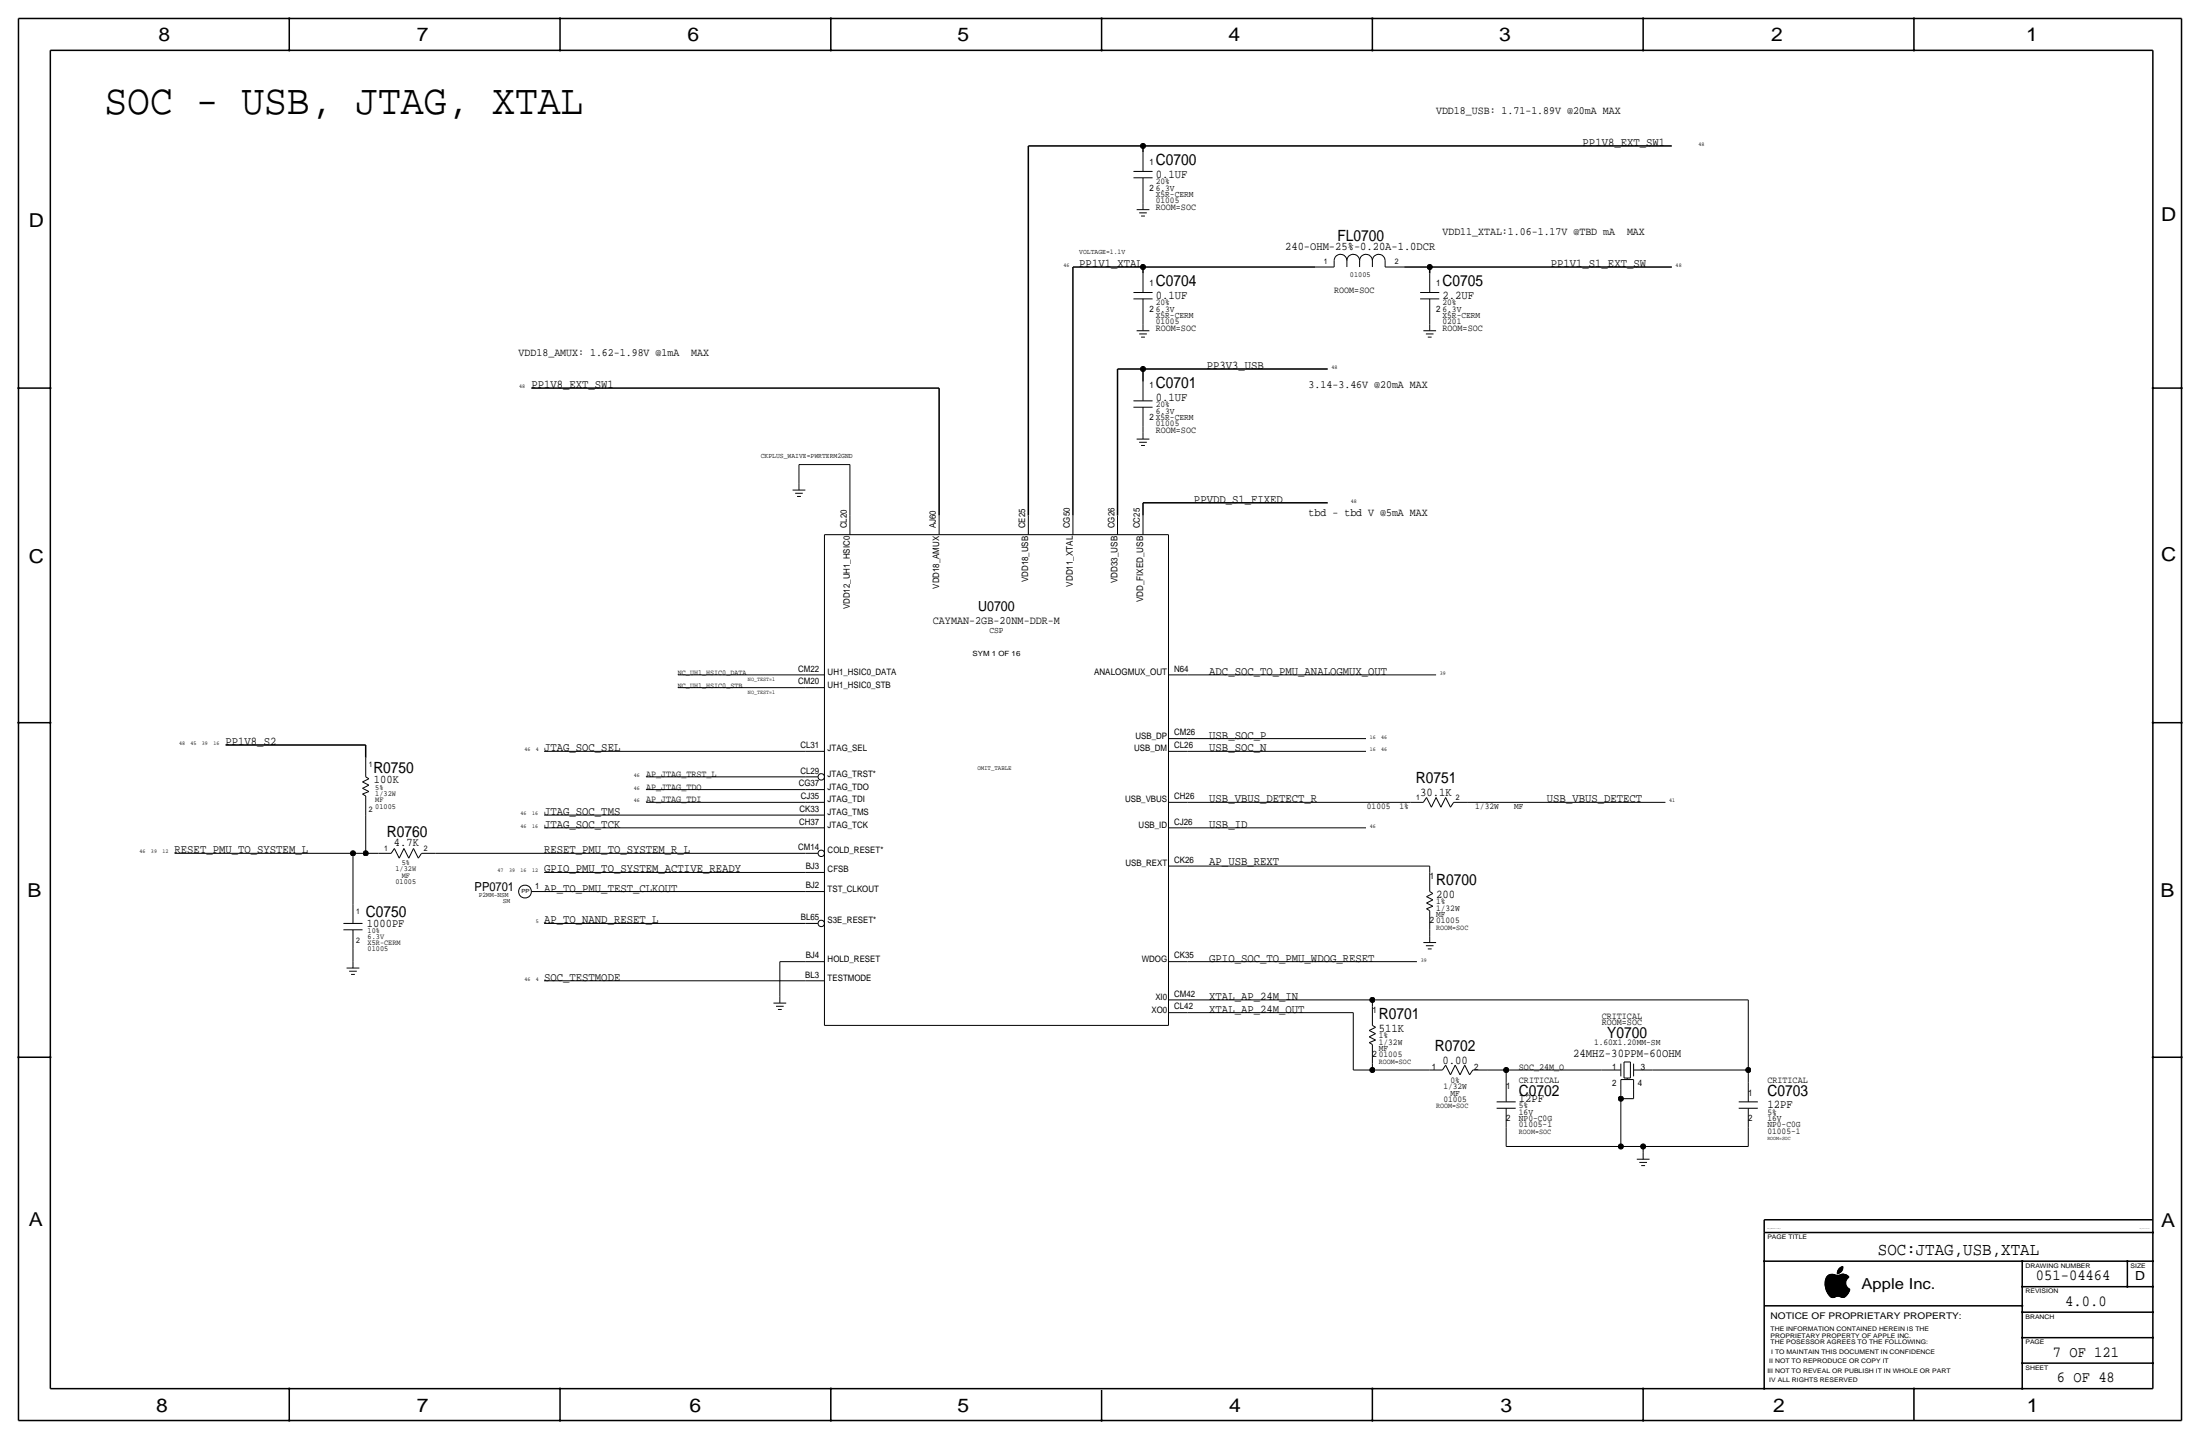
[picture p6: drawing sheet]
<svg xmlns="http://www.w3.org/2000/svg" width="877mm" height="574mm" viewBox="0 0 877 574" stroke-linecap="round" stroke-linejoin="round" font-family="sans-serif">
<g fill="none" stroke="#000" stroke-width=".6">
<path d="M7.4 7.4v558.8zM7.4 7.4h862.3zM115.3 7.4v12.7zM223.3 7.4v12.7zM331.2 7.4v12.7zM439.2 7.4v12.7zM547.1 7.4v12.7zM655.1 7.4v12.7zM763 7.4v12.7zM869.7 7.4v558.8zM20.1 20.1v533.4zM20.1 20.1h838.2z"/>
<path d="M858.3 20.1v533.4zM410 58.2h45.7zM410 58.2v147.3zM455.7 58.2h210.8zM455.7 58.2v2.5zM427.7 106.4v99.1zM427.7 106.4h28zM455.7 106.4h68.6zM455.7 106.4v2.6zM559.8 106.4h10.2zM570 106.4h96.5zM570 106.4v2.6z"/>
<path d="M7.4 154.7h12.7zM211.8 154.7h162.6zM374.4 154.7v50.8zM445.5 147.1h10.2zM445.5 147.1v58.4zM455.7 147.1h73.6zM455.7 147.1v5zM858.3 154.7h11.4zM455.7 200.4h73.6zM455.7 200.4v5.1zM7.4 288h12.7zM89.9 296.9h55.9z"/>
<path d="M145.8 296.9v5.1zM858.3 288h11.4zM7.4 421.4h12.7zM858.3 421.4h11.4zM703.3 486.2v5zM703.3 486.2h155zM703.3 491.2h155zM703.3 491.2v62.3zM703.3 502.7h155zM806.2 502.7v50.8zM806.2 512.8h52.1zM848.1 502.7v10.1z"/>
<path d="M703.3 520.4h102.9zM806.2 533.1h52.1zM806.2 523h52.1zM20.1 553.5h838.2zM115.3 553.5v12.7zM223.3 553.5v12.7zM331.2 553.5v12.7zM439.2 554v12.2zM547.1 553.5v12.7zM655.1 553.5v12.7zM763 553.5v12.7zM806.2 543.3h52.1z"/>
<path d="M7.4 566.2h862.3z"/>
</g>
<g fill="none" stroke="#000" stroke-width=".4">
<path d="M451.9 68.3h7.6zM451.9 70.9h7.6zM455.7 78.5v2.5zM455.7 60.7v7.6zM455.7 70.9v7.6zM453.1 83.6h5.1zM454.2 84.8h3zM454.9 86.1h1.5zM455.7 81v2.6zM451.9 116.6h7.6zM451.9 119.1h7.6zM455.7 109v7.6z"/>
<path d="M455.7 119.1v7.6zM524.3 106.4h7.6zM531.9 103.9v2.5zM531.9 103.9a2.54 2.54 0 0 1 2.5-2.5 2.54 2.54 0 0 1 2.6 2.5 2.54 2.54 0 0 1 2.5-2.5 2.54 2.54 0 0 1 2.5 2.5 2.54 2.54 0 0 1 2.6-2.5 2.54 2.54 0 0 1 2.5 2.5 2.54 2.54 0 0 1 2.6-2.5 2.54 2.54 0 0 1 2.5 2.5M537 103.9v2.5zM542 103.9v2.5zM547.1 103.9v2.5zM552.2 106.4h7.6zM552.2 103.9v2.5zM566.2 116.6h7.6zM566.2 119.1h7.6zM570 109v7.6z"/>
<path d="M570 119.1v7.6zM453.1 131.8h5.1zM454.2 133.1h3zM454.9 134.4h1.5zM455.7 126.7v2.6zM455.7 129.3v2.5zM567.4 131.8h5.1zM568.5 133.1h3zM569.2 134.4h1.5zM570 126.7v2.6zM570 129.3v2.5zM451.9 159.8h7.6z"/>
<path d="M455.7 152.1v7.7zM451.9 162.3h7.6zM453.1 175h5.1zM454.2 176.3h3zM454.9 177.5h1.5zM455.7 169.9v2.6zM455.7 162.3v7.6zM455.7 172.5v2.5zM316 195.3h5.1zM317 196.6h3zM317.8 197.9h1.5zM318.5 185.2h20.3z"/>
<path d="M318.5 185.2v7.6zM318.5 192.8v2.5zM338.8 185.2v20.3zM328.7 213.1h137.1zM328.7 213.1v195.6zM338.8 205.5v7.6zM374.4 205.5v7.6zM410 205.5v7.6zM427.7 205.5v7.6zM445.5 205.5v7.6zM455.7 205.5v7.6zM465.8 213.1v195.6z"/>
<path d="M270.3 274.1h50.8zM270.3 269h50.8zM321.1 274.1h7.6zM321.1 269h7.6zM465.8 269h7.7zM473.5 269h99zM216.9 299.5h104.2zM321.1 299.5h7.6zM465.8 299.5h7.7zM465.8 294.4h7.7zM473.5 294.4h71.1zM473.5 299.5h71.1z"/>
<path d="M144.5 316.5l1.3 .7zM144.5 316.5l2.6-1zM144.5 314.2l2.6 1.3zM144.5 314.2l2.6-1.3zM144.5 311.7l2.6 1.2zM144.5 311.7l2.6-1.3zM145.8 317.2v7.7zM145.8 302v7.6zM145.8 309.6l1.3 .8zM257.6 309.6h63.5zM257.6 319.8h63.5zM257.6 314.7h63.5z"/>
<path d="M321.1 309.6h5zM321.1 319.8h7.6zM321.1 314.7h7.6zM465.8 319.8h7.7zM473.5 319.8h88.9zM562.4 319.8h5zM568.7 317.9l-1.3 1.9zM568.7 317.9l1.9 3.8zM572.5 317.9l-1.9 3.8zM572.5 317.9l1.9 3.8zM576.3 317.9l2 3.8zM576.3 317.9l-1.9 3.8z"/>
<path d="M579.5 319.8h5.7zM579.5 319.8l-1.2 1.9zM585.2 319.8h78.8zM145.8 324.9v15.2zM157.2 338.2l-1.2 1.9zM157.2 338.2l2 3.8zM161 338.2l-1.8 3.8zM161 338.2l2 3.8zM164.8 338.2l2 3.8zM164.8 338.2l-1.8 3.8zM216.9 329.9h104.2zM216.9 324.9h104.2z"/>
<path d="M321.1 329.9h7.6zM321.1 324.9h7.6zM465.8 329.9h7.7zM473.5 329.9h71.1zM69.6 340.1h71.1zM140.7 340.1h5.1zM140.7 340.1v20.3zM145.8 340.1h5.1zM150.9 340.1h5.1zM168 340.1h5.7zM168 340.1l-1.2 1.9zM173.7 340.1h147.4z"/>
<path d="M211.8 355.3h5.1zM216.9 347.7h104.2zM216.9 355.3h104.2zM321.1 340.1h5zM321.1 355.3h7.6zM321.1 347.7h7.6zM465.8 345.2h7.7zM473.5 345.2h96.5zM568.7 359.9l2.5 1.3zM568.7 359.9l2.5-1.3zM568.7 357.4l2.5 1.2zM568.7 357.4l2.5-1.3z"/>
<path d="M570 345.2v2.5zM570 347.7v7.6zM570 355.3l1.2 .8zM136.9 368h7.6zM136.9 370.6h7.6zM140.7 378.2v5.1zM140.7 360.4v7.6zM140.7 370.6v7.6zM216.9 368h104.2zM321.1 368h5zM567.4 375.7h5.1zM568.5 376.9h3z"/>
<path d="M568.7 362.2l1.3 .8zM568.7 362.2l2.5-1zM569.2 378.2h1.5zM570 370.6v2.5zM570 373.1v2.6zM570 363v7.6zM138.2 385.8h5.1zM139.2 387.1h3zM140 388.4h1.5zM140.7 383.3v2.5zM216.9 390.9h104.2zM308.4 399.8h5z"/>
<path d="M310.9 383.3v14zM310.9 383.3h10.2zM310.9 397.3v2.5zM321.1 383.3h7.6zM321.1 390.9h7.6zM465.8 398.5h7.7zM465.8 383.3h7.7zM473.5 398.5h73.6zM473.5 383.3h91.4zM547.1 398.5h149.9zM547.1 398.5v2.6zM697 398.5v28z"/>
<path d="M309.4 401.1h3zM310.1 402.3h1.6zM328.7 408.7h137.1zM465.8 403.6h7.7zM473.5 403.6h66zM539.5 403.6v22.9zM545.8 415.5l1.3 .8zM545.8 415.5l2.6-1zM545.8 413.3l2.6 1.2zM545.8 413.3l2.6-1.3zM545.8 410.7l2.6 1.3zM545.8 410.7l2.6-1.3z"/>
<path d="M547.1 416.3v7.6zM547.1 401.1v7.6zM547.1 408.7l1.3 .7zM539.5 426.5h7.6zM547.1 423.9v2.6zM547.1 426.5h22.9zM570 426.5h5.1zM576.3 424.5l-1.2 2zM576.3 424.5l2 3.9zM580.1 424.5l-1.8 3.9zM580.1 424.5l2 3.9zM583.9 424.5l2 3.9z"/>
<path d="M583.9 424.5l-1.8 3.9zM587.1 426.5h5.7zM587.1 426.5l-1.2 1.9zM592.8 426.5h7.7zM596.6 439.2h7.7zM600.5 426.5v5zM600.5 426.5h38.1zM600.5 431.5v7.7zM638.6 426.5h7.6zM646.2 437.9h5.1zM646.2 434.1v3.8zM646.2 437.9v19z"/>
<path d="M646.2 430.3v3.8zM646.2 423.9v5.1zM646.2 430.3h5.1zM647.4 423.3v6.4zM647.4 423.3h2.6zM647.4 429.7h2.6zM648.7 429.7v.6zM650 423.3v6.4zM651.3 434.1v3.8zM651.3 430.3v3.8zM651.3 426.5h7.6zM651.3 423.9v5.1z"/>
<path d="M658.9 426.5h38.1zM693.2 439.2h7.6zM697 426.5v5zM697 431.5v7.7zM596.6 441.7h7.7zM600.5 456.9h45.7zM600.5 449.3v7.6zM600.5 441.7v7.6zM646.2 456.9h8.9zM655.1 456.9h41.9zM655.1 456.9v2.6zM655.1 459.5v2.5z"/>
<path d="M693.2 441.7h7.6zM697 449.3v7.6zM697 441.7v7.6zM652.5 462h5.1zM653.5 463.3h3.1zM654.3 464.6h1.5zM727.6 511.7h8.2zM727.6 512h8.3zM727.6 512.1h8.3zM727.6 512.2h8.3zM727.6 512.3h8.4zM727.6 511.2h8.2z"/>
<path d="M727.6 511.3h8.2zM727.6 511.5h8.2zM727.6 511.8h8.2zM727.6 511.6h8.2zM727.6 512.4h8.4zM727.6 511.9h8.3zM727.6 511.4h8.2zM727.6 511.1h8.2zM727.6 512.8h8.6zM727.6 510.8h8.2zM727.6 511h8.2zM727.6 512.7h8.6z"/>
<path d="M727.6 512.5h8.4zM727.6 512.6h8.5zM727.6 510.9h8.2zM727.6 510.7h8.3zM727.7 512.9h8.6zM727.7 513.1h8.7zM727.7 513h8.7zM727.7 510.6h8.2zM727.7 510.5h8.2zM727.7 510.4h8.3zM727.7 513.2h8.8zM727.7 510.3h8.3z"/>
<path d="M727.7 510.2h8.3zM727.8 513.3h8.9zM727.8 513.4h9zM727.8 510.1h8.3zM727.8 513.6h9.3zM727.8 510h8.3zM727.8 513.5h9.1zM727.8 509.9h8.4zM727.9 513.7h9.4zM727.9 513.8h9.6zM727.9 509.8h8.4zM727.9 513.9h9.6z"/>
<path d="M727.9 509.7h8.5zM727.9 509.6h8.5zM728 514h9.5zM728 514.1h9.4zM728 509.5h8.5zM728 514.2h9.4zM728.1 509.3h8.7zM728.1 509.4h8.6zM728.1 514.4h9.3zM728.1 509.2h8.8zM728.1 514.5h9.2zM728.2 509.1h8.9z"/>
<path d="M728.2 514.6h9.1zM728.2 509h8.9zM728.2 514.7h9.1zM728.3 514.8h8.9zM728.3 508.9h8.7zM728.3 514.9h8.9zM728.4 508.8h8.5zM728.4 515.1h8.7zM728.4 515h8.7zM728.5 508.7h8.4zM728.5 515.2h8.5zM728.5 515.3h8.5z"/>
<path d="M728.6 508.6h8.2zM728.6 515.4h8.3zM728.6 515.5h8.2zM728.7 508.5h7.9zM728.7 515.6h8.1zM728.8 508.4h7.6zM728.8 515.7h7.9zM728.8 515.8h7.8zM728.9 508.3h3.1zM728.9 515.9h7.6zM729 516h7.5zM729.1 508.2h2.6z"/>
<path d="M729.1 516.1h7.3zM729.2 516.2h7.1zM729.2 516.3h7zM729.3 508.1h2.1zM729.3 516.4h6.8zM729.4 516.5h6.6zM729.5 516.6h6.4zM729.6 516.7h2.6zM729.7 507.9h1.4zM729.7 516.8h2.2zM729.8 516.9h1.9zM730 517h1.5z"/>
<path d="M730.2 517.1h1.1zM732.4 507.5h.6zM732.4 507.4h.8zM732.4 507.6h.4zM732.5 507h1.4zM732.5 507.1h1.3zM732.5 507.2h1.1zM732.5 507.3h1zM732.5 506.8h1.6zM732.5 506.9h1.5zM732.6 506.6h1.7zM732.6 506.7h1.6z"/>
<path d="M732.6 506.5h1.7zM732.7 506.4h1.7zM732.7 506.3h1.7zM732.8 506.2h1.7zM732.8 506.1h1.7zM732.9 506h1.7zM733 505.9h1.6zM733.1 505.8h1.5zM733.1 505.7h1.6zM733.2 508.3h3.1zM733.2 505.6h1.5zM733.2 516.7h2.6z"/>
<path d="M733.3 505.5h1.4zM733.5 505.4h1.2zM733.5 508.2h2.6zM733.6 505.3h1.1zM733.6 516.8h2.1zM733.7 508.1a2.99 2.99 0 0 1 3.5 1 2.71 2.71 0 0 0-1.4 2.5 2.71 2.71 0 0 0 1.7 2.3 3.5 3.5 0 0 1-3.1 3.2l-1.5-.4-1.2 .2M733.7 508.1h2.1zM733.7 508.1l-1.7 .1a2.92 2.92 0 0 0-3.1 0 2.92 2.92 0 0 0-1.3 2.8 7 7 0 0 0 2.6 6.1l1.5-.2M733.8 505.2h.9zM733.8 516.9h1.7zM733.9 505.1h.8zM734 507.9h1.6z"/>
<path d="M734 517h1.3zM734.1 505h.6zM734.3 504.9h.4zM734.3 507.8h.8zM734.3 517.1h.7zM734.8 504.7a2.81 2.81 0 0 0-2.4 3 2.71 2.71 0 0 0 2.3-2.9"/>
<circle cx="327.4" cy="309.6" r="1.28"/>
<circle cx="209.3" cy="355.4" r="2.56"/>
<circle cx="327.4" cy="340.1" r="1.28"/>
<circle cx="327.4" cy="368.1" r="1.28"/>
</g>
<g fill="#000" stroke="#000" stroke-width=".4">
<path d="M115.1 7.2h.4v.3h-.4zM115.1 19.9h.4v.3h-.4zM223.1 7.2h.4v.3h-.4zM223.1 19.9h.4v.3h-.4zM331 19.9h.4v.3h-.4zM331 7.2h.4v.3h-.4zM439 7.2h.4v.3h-.4zM439 19.9h.4v.3h-.4zM546.9 7.2h.4v.3h-.4zM546.9 19.9h.4v.3h-.4zM654.9 19.9h.4v.3h-.4zM654.9 7.2h.4v.3h-.4z"/>
<path d="M762.8 19.9h.4v.3h-.4zM762.8 7.2h.4v.3h-.4zM7.2 154.5h.4v.4h-.4zM19.9 154.5h.4v.4h-.4zM858.1 154.5h.4v.4h-.4zM869.5 154.5h.4v.4h-.4zM7.2 287.9h.4v.3h-.4zM19.9 287.9h.4v.3h-.4zM858.1 287.9h.4v.3h-.4zM869.5 287.9h.4v.3h-.4zM7.2 421.2h.4v.4h-.4zM19.9 421.2h.4v.4h-.4z"/>
<path d="M858.1 421.2h.4v.4h-.4zM869.5 421.2h.4v.4h-.4zM858.1 491.1h.4v.3h-.4zM703.1 502.5h.4v.3h-.4zM806 502.5h.4v.3h-.4zM806 512.7h.4v.3h-.4zM847.9 512.7h.4v.3h-.4zM847.9 502.5h.4v.3h-.4zM858.1 502.5h.4v.3h-.4zM858.1 512.7h.4v.3h-.4zM806 520.3h.4v.3h-.4zM806 522.8h.4v.4h-.4z"/>
<path d="M806 533h.4v.3h-.4zM858.1 522.8h.4v.4h-.4zM858.1 533h.4v.3h-.4zM115.1 553.3h.4v.3h-.4zM223.1 553.3h.4v.3h-.4zM331 553.3h.4v.3h-.4zM546.9 553.3h.4v.3h-.4zM654.9 553.3h.4v.3h-.4zM703.1 553.3h.4v.3h-.4zM762.8 553.3h.4v.3h-.4zM806 543.1h.4v.4h-.4zM806 553.3h.4v.3h-.4z"/>
<path d="M858.1 543.1h.4v.4h-.4zM115.1 566h.4v.3h-.4zM223.1 566h.4v.3h-.4zM331 566h.4v.3h-.4zM439 566h.4v.3h-.4zM546.9 566h.4v.3h-.4zM654.9 566h.4v.3h-.4z"/>
<circle cx="455.7" cy="58.2" r="1.02"/>
<circle cx="455.7" cy="106.4" r="1.02"/>
<circle cx="570" cy="106.4" r="1.02"/>
<circle cx="455.7" cy="147.1" r="1.02"/>
<circle cx="140.7" cy="340.1" r="1.02"/>
<circle cx="145.8" cy="340.1" r="1.02"/>
<circle cx="547.1" cy="398.5" r="1.02"/>
<circle cx="547.1" cy="426.5" r="1.02"/>
<circle cx="600.5" cy="426.5" r="1.02"/>
<circle cx="646.2" cy="437.9" r="1.02"/>
<circle cx="697" cy="426.5" r="1.02"/>
<circle cx="646.2" cy="456.9" r="1.02"/>
<circle cx="655.1" cy="456.9" r="1.02"/>
</g>
<text font-size="17" x="41.7" y="45.5">SOC - USB, JTAG, XTAL</text>
<g font-size="7.6">
<text x="63.2" y="16.5">8</text>
<text x="166.1" y="16.5">7</text>
<text x="274.1" y="16.5">6</text>
<text x="381.8" y="16.5">5</text>
<text x="489.7" y="16.5">4</text>
<text x="597.7" y="16.5">3</text>
<text x="706.1" y="16.5">2</text>
<text x="807.7" y="16.5">1</text>
<text x="861.6" y="88.1">D</text>
<text x="11.4" y="90.4">D</text>
<text x="11.4" y="224.3">C</text>
<text x="861.6" y="223.8">C</text>
<text x="10.9" y="357.6">B</text>
<text x="861.3" y="357.4">B</text>
<text x="11.4" y="488.4">A</text>
<text x="861.6" y="489.2">A</text>
<text x="62.2" y="562.6">8</text>
<text x="166.1" y="562.6">7</text>
<text x="274.8" y="562.6">6</text>
<text x="381.8" y="562.6">5</text>
<text x="490" y="562.6">4</text>
<text x="598.2" y="562.6">3</text>
<text x="706.9" y="562.6">2</text>
<text x="808" y="562.6">1</text>
</g>
<text font-size="7.1" x="748.6" y="500.1">SOC:JTAG,USB,XTAL</text>
<g font-size="6.2">
<text x="460.8" y="65.8">C0700</text>
<text x="533.2" y="96">FL0700</text>
<text x="460.8" y="114">C0704</text>
<text x="575.1" y="114">C0705</text>
<text x="460.8" y="154.7">C0701</text>
<text x="148.8" y="308.1">R0750</text>
<text x="564.4" y="312.2">R0751</text>
<text x="154.2" y="333.8">R0760</text>
<text x="572.5" y="352.8">R0700</text>
<text x="145.8" y="365.5">C0750</text>
<text x="549.7" y="406.1">R0701</text>
<text x="640.8" y="413.8">Y0700</text>
<text x="572" y="418.8">R0702</text>
<text x="605.5" y="436.6">C0702</text>
<text x="704.6" y="436.6">C0703</text>
<text x="811.7" y="510.3">051-04464</text>
<text x="823.3" y="520.4">4.0.0</text>
<text x="818.4" y="540.8">7 OF 121</text>
<text x="820" y="550.9">6 OF 48</text>
</g>
<text font-size="6" x="742.1" y="513.9">Apple Inc.</text>
<text font-size="5.6" x="389.9" y="243.6">U0700</text>
<g font-size="5">
<text x="189.2" y="355.1">PP0701</text>
<text x="851.2" y="510.3">D</text>
</g>
<g font-size="4.7">
<text x="630.9" y="58.2">PP1V8_EXT_SW1</text>
<text x="460.8" y="70.9">0.1UF</text>
<text x="512.4" y="99.6">240-OHM-25%-0.20A-1.0DCR</text>
<text x="430.3" y="106.4">PP1V1_XTAL</text>
<text x="618.2" y="106.4">PP1V1_S1_EXT_SW</text>
<text x="460.8" y="119.1">0.1UF</text>
<text x="575.1" y="119.1">2.2UF</text>
<text x="481.1" y="147.1">PP3V3_USB</text>
<text x="211.8" y="154.7">PP1V8_EXT_SW1</text>
<text x="460.8" y="159.8">0.1UF</text>
<text x="476" y="200.4">PPVDD_S1_FIXED</text>
<text x="482.1" y="269">ADC_SOC_TO_PMU_ANALOGMUX_OUT</text>
<text x="89.9" y="296.9">PP1V8_S2</text>
<text x="216.9" y="299.5">JTAG_SOC_SEL</text>
<text x="482.1" y="299.5">USB_SOC_N</text>
<text x="482.1" y="294.4">USB_SOC_P</text>
<text x="149.1" y="311.9">100K</text>
<text x="566.2" y="317.2">30.1K</text>
<text x="482.1" y="319.8">USB_VBUS_DETECT_R</text>
<text x="616.7" y="319.8">USB_VBUS_DETECT</text>
<text x="216.9" y="324.9">JTAG_SOC_TMS</text>
<text x="216.9" y="329.9">JTAG_SOC_TCK</text>
<text x="482.1" y="329.9">USB_ID</text>
<text x="69.6" y="340.1">RESET_PMU_TO_SYSTEM_L</text>
<text x="157.1" y="337.3">4.7K</text>
<text x="216.9" y="340.1">RESET_PMU_TO_SYSTEM_R_L</text>
<text x="216.9" y="347.7">GPIO_PMU_TO_SYSTEM_ACTIVE_READY</text>
<text x="482.1" y="344.7">AP_USB_REXT</text>
<text x="216.9" y="355.3">AP_TO_PMU_TEST_CLKOUT</text>
<text x="572.5" y="357.9">200</text>
<text x="146.3" y="369.3">1000PF</text>
<text x="216.9" y="368">AP_TO_NAND_RESET_L</text>
<text x="482.1" y="383.3">GPIO_SOC_TO_PMU_WDOG_RESET</text>
<text x="216.9" y="390.9">SOC_TESTMODE</text>
<text x="482.1" y="398.5">XTAL_AP_24M_IN</text>
<text x="482.1" y="403.6">XTAL_AP_24M_OUT</text>
<text x="549.7" y="411.2">511K</text>
<text x="575.1" y="423.9">0.00</text>
<text x="627.2" y="421.4">24MHZ-30PPM-60OHM</text>
<text x="605.5" y="439.2">12PF</text>
<text x="704.6" y="441.7">12PF</text>
</g>
<text font-size="4.5" x="371.9" y="248.7">CAYMAN-2GB-20NM-DDR-M</text>
<g font-size="4.4">
<text x="572.5" y="45.5">VDD18_USB: 1.71-1.89V @20mA MAX</text>
<text x="575.1" y="93.7">VDD11_XTAL:1.06-1.17V @TBD mA</text>
<text x="648.6" y="93.7">MAX</text>
<text x="206.8" y="142">VDD18_AMUX: 1.62-1.98V @1mA</text>
<text x="275.6" y="142">MAX</text>
<text x="521.7" y="154.7">3.14-3.46V @20mA MAX</text>
<text x="521.7" y="205.5">tbd - tbd V @5mA MAX</text>
</g>
<g font-size="3.8">
<text x="460.8" y="83.6">ROOM=SOC</text>
<text x="531.9" y="116.6">ROOM=SOC</text>
<text x="460.8" y="131.8">ROOM=SOC</text>
<text x="575.1" y="131.8">ROOM=SOC</text>
<text x="460.8" y="172.5">ROOM=SOC</text>
<text x="257.6" y="309.6">AP_JTAG_TRST_L</text>
<text x="257.6" y="314.7">AP_JTAG_TDO</text>
<text x="257.6" y="319.8">AP_JTAG_TDI</text>
<text x="638.6" y="406.1">CRITICAL</text>
<text x="638.6" y="408.7">ROOM=SOC</text>
<text x="605.5" y="431.5">CRITICAL</text>
<text x="605.5" y="426.5">SOC_24M_O</text>
<text x="704.6" y="431.5">CRITICAL</text>
</g>
<text font-size="3.7" x="705.9" y="525.5">NOTICE OF PROPRIETARY PROPERTY:</text>
<g font-size="3.6">
<text x="427.7" y="233.8" transform="rotate(-90 427.7 233.8)">VDD11_XTAL</text>
<text x="445.5" y="232.4" transform="rotate(-90 445.5 232.4)">VDD33_USB</text>
<text x="455.7" y="240.1" transform="rotate(-90 455.7 240.1)">VDD_FIXED_USB</text>
<text x="436.2" y="269">ANALOGMUX_OUT</text>
</g>
<g font-size="3.5">
<text x="458.2" y="65.8">1</text>
<text x="458.2" y="75.9">2</text>
<text x="460.8" y="75.9">6.3V</text>
<text x="460.8" y="73.4">20%</text>
<text x="460.8" y="78.5">X5R-CERM</text>
<text x="460.8" y="81">01005</text>
<text x="458.2" y="114">1</text>
<text x="572.5" y="114">1</text>
<text x="458.2" y="124.2">2</text>
<text x="460.8" y="121.7">20%</text>
<text x="460.8" y="124.2">6.3V</text>
<text x="572.5" y="124.2">2</text>
<text x="575.1" y="124.2">6.3V</text>
<text x="575.1" y="121.7">20%</text>
<text x="460.8" y="126.7">X5R-CERM</text>
<text x="460.8" y="129.3">01005</text>
<text x="575.1" y="126.7">X5R-CERM</text>
<text x="575.1" y="129.3">0201</text>
<text x="458.2" y="154.7">1</text>
<text x="458.2" y="167.4">2 X5R-CERM</text>
<text x="460.8" y="164.8">6.3V</text>
<text x="460.8" y="162.3">20%</text>
<text x="460.8" y="169.9">01005</text>
<text x="337.6" y="210.6" transform="rotate(-90 337.6 210.6)">CL20</text>
<text x="373.1" y="210.6" transform="rotate(-90 373.1 210.6)">AJ60</text>
<text x="408.7" y="210.6" transform="rotate(-90 408.7 210.6)">CE25</text>
<text x="426.5" y="210.6" transform="rotate(-90 426.5 210.6)">CG50</text>
<text x="444.2" y="210.6" transform="rotate(-90 444.2 210.6)">CG26</text>
<text x="454.4" y="210.6" transform="rotate(-90 454.4 210.6)">CC25</text>
<text x="410" y="232" transform="rotate(-90 410 232)">VDD18_USB</text>
<text x="374.4" y="234.6" transform="rotate(-90 374.4 234.6)">VDD18_AMUX</text>
<text x="338.8" y="242.9" transform="rotate(-90 338.8 242.9)">VDD12_UH1_HSIC0</text>
<text x="394.4" y="252.5">CSP</text>
<text x="318.2" y="267.7">CM22</text>
<text x="329.9" y="269">UH1_HSIC0_DATA</text>
<text x="468.1" y="267.7">N64</text>
<text x="318.2" y="272.8">CM20</text>
<text x="329.9" y="274.1">UH1_HSIC0_STB</text>
<text x="468.1" y="293.1">CM26</text>
<text x="319.1" y="298.2">CL31</text>
<text x="329.9" y="299.5">JTAG_SEL</text>
<text x="452.2" y="299.5">USB_DM</text>
<text x="452.7" y="294.4">USB_DP</text>
<text x="468.1" y="298.2">CL26</text>
<text x="319.1" y="308.4">CL29</text>
<text x="329.9" y="309.6">JTAG_TRST*</text>
<text x="318.4" y="313.4">CG37</text>
<text x="329.9" y="314.7">JTAG_TDO</text>
<text x="318.8" y="323.6">CK33</text>
<text x="319.3" y="318.5">CJ35</text>
<text x="329.9" y="319.8">JTAG_TDI</text>
<text x="448.5" y="319.8">USB_VBUS</text>
<text x="468.1" y="318.5">CH26</text>
<text x="544.9" y="322.3">01005</text>
<text x="557.9" y="322.3">1%</text>
<text x="588.1" y="322.3">1/32W</text>
<text x="603.6" y="322.3">MF</text>
<text x="318.6" y="328.7">CH37</text>
<text x="329.9" y="324.9">JTAG_TMS</text>
<text x="329.9" y="329.9">JTAG_TCK</text>
<text x="453.9" y="329.9">USB_ID</text>
<text x="468.1" y="328.7">CJ26</text>
<text x="318.2" y="338.8">CM14</text>
<text x="329.9" y="340.1">COLD_RESET*</text>
<text x="321.2" y="346.5">BJ3</text>
<text x="329.9" y="347.7">CFSB</text>
<text x="448.7" y="345.2">USB_REXT</text>
<text x="468.1" y="343.9">CK26</text>
<text x="570" y="350.3">1</text>
<text x="213.4" y="354.3">1</text>
<text x="321.2" y="354.1">BJ2</text>
<text x="329.9" y="355.3">TST_CLKOUT</text>
<text x="572.5" y="363">1/32W</text>
<text x="572.5" y="365.5">MF</text>
<text x="572.5" y="360.4">1%</text>
<text x="319.3" y="366.8">BL65</text>
<text x="329.9" y="368">S3E_RESET*</text>
<text x="570" y="368">2</text>
<text x="572.5" y="368">01005</text>
<text x="321.2" y="382">BJ4</text>
<text x="329.9" y="383.3">HOLD_RESET</text>
<text x="455.2" y="383.3">WDOG</text>
<text x="468.1" y="382">CK35</text>
<text x="321" y="389.6">BL3</text>
<text x="329.9" y="390.9">TESTMODE</text>
<text x="460.6" y="398.5">XI0</text>
<text x="468.1" y="397.3">CM42</text>
<text x="459" y="403.6">XO0</text>
<text x="468.1" y="402.3">CL42</text>
<text x="547.1" y="403.6">1</text>
<text x="549.7" y="413.8">1%</text>
<text x="549.7" y="418.8">MF</text>
<text x="549.7" y="416.3">1/32W</text>
<text x="635.5" y="416.3">1.60X1.20MM-SM</text>
<text x="547.1" y="421.4">2</text>
<text x="549.7" y="421.4">01005</text>
<text x="570.8" y="426.5">1</text>
<text x="578.2" y="431.5">0%</text>
<text x="587.8" y="426.5">2</text>
<text x="642.8" y="426.5">1</text>
<text x="654.2" y="426.5">3</text>
<text x="575.4" y="434.1">1/32W</text>
<text x="578.2" y="436.6">MF</text>
<text x="600.5" y="434.1">1</text>
<text x="642.8" y="432.8">2</text>
<text x="652.9" y="432.8">4</text>
<text x="697" y="436.6">1</text>
<text x="575.4" y="439.2">01005</text>
<text x="605.5" y="441.7">5%</text>
<text x="600.5" y="446.8">2</text>
<text x="605.5" y="449.3">01005-1</text>
<text x="605.5" y="444.2">16V</text>
<text x="605.5" y="446.8">NP0-C0G</text>
<text x="697" y="446.8">2</text>
<text x="704.6" y="446.8">16V</text>
<text x="704.6" y="449.3">NP0-C0G</text>
<text x="704.6" y="444.2">5%</text>
<text x="704.6" y="451.9">01005-1</text>
</g>
<g font-size="3.1">
<text x="527.8" y="105.2">1</text>
<text x="556" y="105.2">2</text>
<text x="538.2" y="110.5">01005</text>
<text x="147.1" y="305.8">1</text>
<text x="149.6" y="317.2">1/32W</text>
<text x="149.6" y="314.7">5%</text>
<text x="147.1" y="323.6">2</text>
<text x="149.6" y="319.8">MF</text>
<text x="149.6" y="322.3">01005</text>
<text x="564.6" y="319">1</text>
<text x="580.4" y="319">2</text>
<text x="153.2" y="339.3">1</text>
<text x="168.9" y="339.3">2</text>
<text x="157.7" y="347.2">1/32W</text>
<text x="160.1" y="344.7">5%</text>
<text x="157.7" y="352.3">01005</text>
<text x="160.1" y="349.8">MF</text>
<text x="142" y="364.2">1</text>
<text x="146.6" y="371.9">10%</text>
<text x="142" y="375.7">2</text>
<text x="146.6" y="376.7">X5R-CERM</text>
<text x="146.6" y="374.1">6.3V</text>
<text x="146.6" y="379.2">01005</text>
</g>
<g font-size="3">
<text x="270.3" y="269">NC_UH1_HSIC0_DATA</text>
<text x="270.3" y="274.1">NC_UH1_HSIC0_STB</text>
<text x="572.5" y="370.6">ROOM=SOC</text>
<text x="549.7" y="423.9">ROOM=SOC</text>
<text x="572.5" y="441.7">ROOM=SOC</text>
<text x="605.5" y="451.9">ROOM=SOC</text>
</g>
<g font-size="2.9">
<text x="430.3" y="101.3">VOLTAGE=1.1V</text>
<text x="303.3" y="182.6">CKPLUS_WAIVE=PWRTERM2GND</text>
<text x="387.7" y="261.4">SYM 1 OF 16</text>
</g>
<g font-size="2.8">
<text x="190.9" y="357.6">P2MM-NSM</text>
<text x="200.4" y="359.9">SM</text>
</g>
<text font-size="2.6" x="389.6" y="307.1">OMIT_TABLE</text>
<g font-size="2.5">
<text x="704.6" y="493.8">PAGE TITLE</text>
<text x="807.5" y="505.2">DRAWING NUMBER</text>
<text x="849.4" y="505.2">SIZE</text>
<text x="807.5" y="515.4">REVISION</text>
<text x="807.5" y="525.5">BRANCH</text>
<text x="705.9" y="533.1">PROPRIETARY PROPERTY OF APPLE INC.</text>
<text x="705.9" y="530.6">THE INFORMATION CONTAINED HEREIN IS THE</text>
<text x="705.9" y="535.7">THE POSESSOR AGREES TO THE FOLLOWING:</text>
<text x="706.1" y="539.5">I TO MAINTAIN THIS DOCUMENT IN CONFIDENCE</text>
<text x="807.5" y="535.7">PAGE</text>
<text x="705.4" y="543.3">II NOT TO REPRODUCE OR COPY IT</text>
<text x="807.5" y="545.8">SHEET</text>
<text x="704.6" y="547.1">III NOT TO REVEAL OR PUBLISH IT IN WHOLE OR PART</text>
<text x="705.4" y="550.9">IV ALL RIGHTS RESERVED</text>
</g>
<g font-size="2.3">
<text x="677.2" y="58.2">48</text>
<text x="423.9" y="106.4">46</text>
<text x="668" y="106.4">48</text>
<text x="530.9" y="147.1">48</text>
<text x="207" y="154.7">48</text>
<text x="538.5" y="200.4">48</text>
<text x="574" y="269">39</text>
<text x="298.2" y="271.5">NO_TEST=1</text>
<text x="298.2" y="276.6">NO_TEST=1</text>
<text x="71.4" y="296.9">48</text>
<text x="75.9" y="296.9">45</text>
<text x="80.5" y="296.9">39</text>
<text x="85.1" y="296.9">16</text>
<text x="209.1" y="299.5">46</text>
<text x="213.7" y="299.5">4</text>
<text x="546.1" y="299.5">16</text>
<text x="546.1" y="294.4">16</text>
<text x="550.7" y="299.5">46</text>
<text x="550.7" y="294.4">46</text>
<text x="252.7" y="309.6">46</text>
<text x="252.7" y="314.7">46</text>
<text x="252.7" y="319.8">46</text>
<text x="665.5" y="319.8">41</text>
<text x="207.5" y="324.9">46</text>
<text x="207.5" y="329.9">46</text>
<text x="212.1" y="324.9">16</text>
<text x="212.1" y="329.9">16</text>
<text x="546.1" y="329.9">46</text>
<text x="55.6" y="340.1">46</text>
<text x="60.2" y="340.1">39</text>
<text x="64.8" y="340.1">12</text>
<text x="198.4" y="347.7">47</text>
<text x="202.9" y="347.7">39</text>
<text x="207.5" y="347.7">16</text>
<text x="212.1" y="347.7">12</text>
<text x="207.9" y="356.1">PP</text>
<text x="213.7" y="368">5</text>
<text x="566.4" y="383.3">39</text>
<text x="209.1" y="390.9">46</text>
<text x="213.7" y="390.9">4</text>
</g>
<text font-size="2.2" x="704.6" y="454.4">ROOM=SOC</text>
<text font-size=".5" x="704.6" y="490">SYNC_MASTER=J171/MLB_B</text>
<text font-size=".4" x="853" y="490">SYNC_DATE=10/24/2018</text>
</svg>
